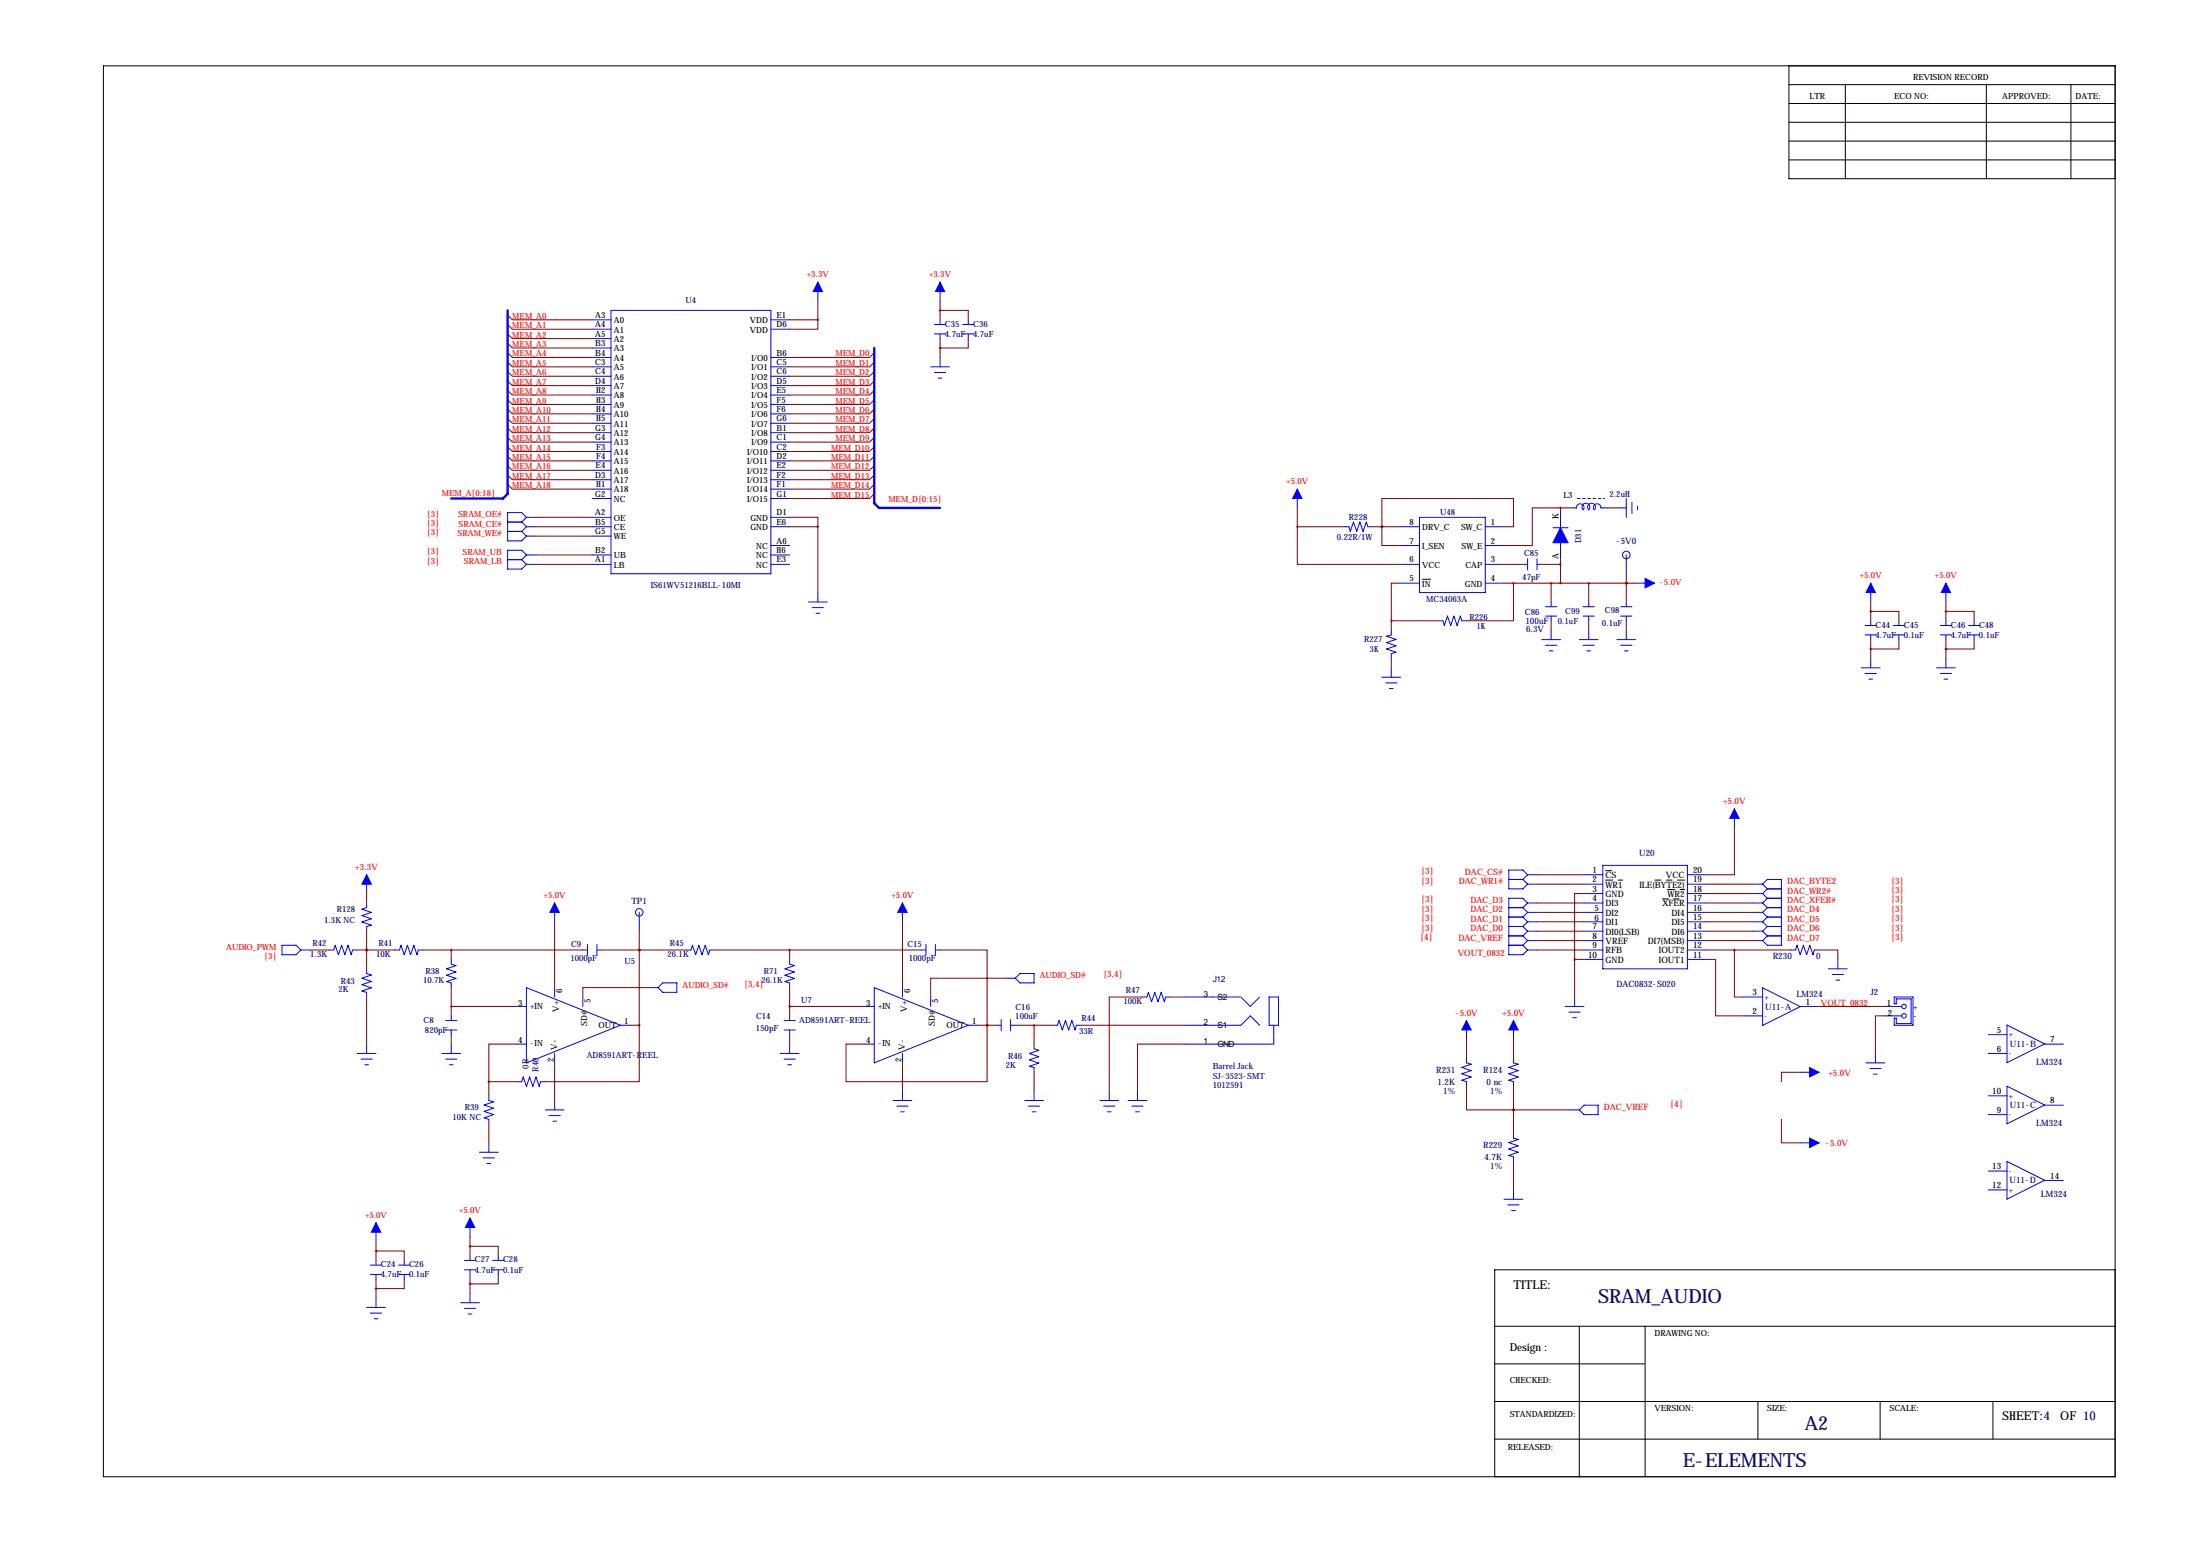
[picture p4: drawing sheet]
<svg xmlns="http://www.w3.org/2000/svg" width="594mm" height="419mm" viewBox="0 0 594 419" stroke-linecap="round" stroke-linejoin="round" font-family="sans-serif">
<g fill="none" stroke="#000" stroke-width=".27">
<path d="M27.9 17.8h543.6v381h-543.6zM483.4 17.8v30.5h88.1M483.4 22.9h88.1M483.4 27.9h88.1M483.4 33h88.1M483.4 38.1h88.1M498.6 22.9v25.4M536.7 22.9v25.4M559.6 22.9v25.4M483.4 43.2h88.1M384.3 156.4h2.2M433.8 237.7h1.9"/>
<path d="M433.8 235.1h1.7M437.2 237.7h1.3M447.2 237.7h1.6M450.3 237.7h1.5M453.3 237.7h1.9M449.2 242.7h1.6M450.6 240.2h1.9M452.2 242.7h1.5M453.9 240.2h1.3M403.9 358.1h167.6M426.7 358.1v40.7M444.5 358.1v40.4"/>
<path d="M571.5 342.9h-167.6v55.9M403.9 378.5h167.6M403.9 368.3h40.3M475 378.5v10.1M508 378.5v10.1M538.5 378.5v10.1M403.9 388.6h167.6"/>
</g>
<g fill="none" stroke="#00f" stroke-width=".27">
<path d="M221 76.2v5.1M254 76.2v5.1M160 86.4h5.1M160 94h5.1M160 99.1h5.1M160 88.9h5.1M160 96.5h5.1M160 91.4h5.1M165.1 83.8h43.2v71.1h-43.2zM208.3 86.4h5.1M208.3 99.1h5.1M208.3 88.9h5.1"/>
<path d="M208.3 96.5h5.1M251.5 99.1h5M252.5 90.2h3M252.5 87.6h3M254 86.4v1.2M254 90.2v1.2M254 96.5v2.6M260.1 90.2h3M260.1 87.6h3M261.6 86.4v1.2M261.6 90.2v1.2M160 116.8h5.1"/>
<path d="M160 119.4h5.1M160 106.7h5.1M160 109.2h5.1M160 101.6h5.1M160 104.1h5.1M160 111.8h5.1M160 114.3h5.1M208.3 116.8h5.1M208.3 119.4h5.1M208.3 106.7h5.1M208.3 109.2h5.1M208.3 101.6h5.1"/>
<path d="M208.3 104.1h5.1M208.3 111.8h5.1M208.3 114.3h5.1M252.5 100.6h3M253.5 102.1h1M142.2 139.7h2.6M142.2 139.7l-1.2 1.3M142.2 139.7l-1.2-1.3h-3.8v7.7h3.8l1.2-1.3M160 139.7h5.1M160 132.1h5.1M160 134.6h5.1M160 121.9h5.1"/>
<path d="M160 124.5h5.1M160 127h5.1M160 129.5h5.1M208.3 139.7h5.1M208.3 132.1h5.1M208.3 134.6h5.1M208.3 121.9h5.1M208.3 124.5h5.1M208.3 127h5.1M208.3 129.5h5.1M350.5 132.1v5.1M383.5 139.7h17.8v20.3h-17.8z"/>
<path d="M421.6 138.4v4.1M424.2 137.2h1.8a1.02 1.02 0 0 1 1.3-1.1 1.02 1.02 0 0 1 .5 1.6M427.7 137.7a1.07 1.07 0 0 1 .1-1.5 1.07 1.07 0 0 1 1.4 0 1.07 1.07 0 0 1 .1 1.5 1.06 1.06 0 0 1 0-1.5 1.06 1.06 0 0 1 1.5 0 1.06 1.06 0 0 1 0 1.5M434.3 137.2h-1.7a1.02 1.02 0 0 0-1.3-1.1 1.02 1.02 0 0 0-.6 1.6M436.9 137.2h2.5M439.4 134.6v5.1M440.9 135.6v3.1M442.5 136.7v1M137.2 141h3.8M137.2 143.5h3.8M137.2 151.1h3.8M141 141l1.2 1.2"/>
<path d="M141 143.5l1.2 1.3M141 151.1l1.2 1.3M142.2 152.4h2.6M142.2 149.9h2.6M142.2 142.2h2.6M142.2 144.8h2.6M142.2 149.9l-1.2-1.3h-3.8v5.1h3.8l1.2-1.3M142.2 142.2l-1.2 1.3M142.2 149.9l-1.2 1.2M160 152.4h5.1M160 149.9h5.1M160 142.2h5.1"/>
<path d="M160 144.8h5.1M208.3 152.4h5.1M208.3 149.9h5.1M208.3 142.2h5.1M208.3 147.3h5.1M363.2 142.2h1.3l.3 1.3 .9-2.5 .9 2.5 .8-2.5 .9 2.5 .9-2.5 .4 1.2h1.2M378.5 152.4h5M378.5 142.2h5M378.5 147.3h5M378.5 157.5h5M401.3 152.4h5.1M401.3 142.2h5.1"/>
<path d="M401.3 147.3h5.1M401.3 157.5h5.1M411.5 152.4h1.3M412.7 150.9v3M415.3 150.9v3M415.3 152.4h1.3M419.6 142.5h4.1M421.6 146.6v4.5M439.4 149.9v5M442 157.5h5M505.5 157.5v5.1M525.8 157.5v5.1"/>
<path d="M218.4 162.6h5.1M219.5 164.1h3M220.5 165.6h1M221 160v2.6M375.9 170.2v1.3l-1.3 .3 2.6 .9-2.6 .8 2.6 .9-2.6 .9 2.6 .8-1.3 .4v1.3M388.6 167.6h1.3l.3 1.3 .9-2.5 .9 2.5 .8-2.5 .9 2.5 .9-2.5 .4 1.2h1.2M416.6 172.7h5M417.6 166.4h3M417.6 163.8h3M417.6 174.2h3M418.6 175.8h1M419.1 162.6v1.2"/>
<path d="M419.1 166.4v1.2M419.1 170.2v2.5M426.7 172.7h5.1M427.7 166.4h3.1M427.7 163.8h3.1M427.7 174.2h3.1M428.8 175.8h1M429.3 162.6v1.2M429.3 166.4v1.2M429.3 170.2v2.5M436.9 172.7h5.1M437.9 166.4h3"/>
<path d="M437.9 163.8h3M437.9 174.2h3M438.9 175.8h1M439.4 162.6v1.2M439.4 166.4v1.2M439.4 170.2v2.5M503.9 171.4h3.1M503.9 168.9h3.1M505.5 167.6v1.3M505.5 171.4v1.3M505.5 177.8v2.5M511.6 171.4h3"/>
<path d="M511.6 168.9h3M513.1 167.6v1.3M513.1 171.4v1.3M524.3 171.4h3M524.3 168.9h3M525.8 167.6v1.3M525.8 171.4v1.3M525.8 177.8v2.5M531.9 171.4h3M531.9 168.9h3M533.4 167.6v1.3M533.4 171.4v1.3"/>
<path d="M373.4 182.9h5.1M374.4 184.4h3M375.4 185.9h1M375.9 180.3v2.6M502.9 180.3h5.1M503.9 181.9h3.1M505 183.4h1M523.2 180.3h5.1M524.3 181.9h3M525.3 183.4h1M468.6 218.4v5.1M99.1 236.2v5.1"/>
<path d="M407.7 237.5h3.8M411.5 237.5l1.2 1.3M412.7 238.8h2.6M412.7 236.2h2.6M412.7 236.2l-1.2 1.3M412.7 236.2l-1.2-1.3h-3.8v5.1h3.8l1.2-1.2M428 238.8h5.1M428 236.2h5.1M433.1 233.7h22.8v27.9h-22.8zM455.9 238.8h5.1M455.9 236.2h5.1M473.7 238.8h2.6"/>
<path d="M476.3 238.8l1.2-1.3h3.8v17.8h-3.8l-1.2-1.3M476.3 238.8l1.2 1.2M76.2 255.3h3.8l1.3 1.2-1.3 1.3h-3.8zM81.3 256.5h2.5M88.9 256.5h1.3l.4-1.2 .8 2.5 .9-2.5 .9 2.5 .8-2.5 .9 2.5 .4-1.3h1.2M99.1 243.8v1.3l-1.3 .4 2.5 .9-2.5 .8 2.5 .9-2.5 .9 2.5 .8-1.2 .4v1.3M106.7 256.5h1.2l.5-1.2 .8 2.5 .9-2.5 .8 2.5 .9-2.5 .9 2.5 .3-1.3h1.3M121.9 259.1v1.3l1.3 .4-2.5 .8 2.5 .9-2.5 .8 2.5 .9-2.5 .9 1.2 .3v1.3M149.9 243.8v5.1M157.5 256.5h1.2M158.7 255v3.1M161.3 256.5h1.3"/>
<path d="M161.3 255v3.1M172.7 246.4v5.1M185.4 256.5h1.3l.4-1.2 .9 2.5 .8-2.5 .9 2.5 .9-2.5 .8 2.5 .4-1.3h1.2M213.4 259.1v1.3l1.2 .4-2.5 .8 2.5 .9-2.5 .8 2.5 .9-2.5 .9 1.3 .3v1.3M243.8 243.8v5.1M248.9 256.5h1.3M250.2 255v3.1M252.7 256.5h1.3M252.7 255v3.1M407.7 255.3h3.8M407.7 245.1h3.8M407.7 252.7h3.8"/>
<path d="M407.7 250.2h3.8M407.7 247.6h3.8M411.5 250.2l1.2 1.3M411.5 247.7l1.2 1.2M411.5 245.1l1.2 1.3M411.5 255.3l1.2 1.2M411.5 252.7l1.2 1.3M412.7 256.5h2.6M412.7 243.8h2.6M412.7 246.4h2.6M412.7 248.9h2.6M412.7 251.5h2.6"/>
<path d="M412.7 254h2.6M412.7 243.8l-1.2-1.2h-3.8v15.2h3.8l1.2-1.3M412.7 251.5l-1.2 1.2M412.7 248.9l-1.2 1.3M412.7 246.4l-1.2 1.2M412.7 243.8l-1.2 1.3M412.7 254l-1.2 1.3M428 256.5h5.1M428 241.3h5.1M428 243.8h5.1M428 246.4h5.1M428 248.9h5.1"/>
<path d="M428 251.5h5.1M428 254h5.1M428 259.1h5.1M455.9 256.5h5.1M455.9 241.3h5.1M455.9 243.8h5.1M455.9 246.4h5.1M455.9 248.9h5.1M455.9 251.5h5.1M455.9 254h5.1M455.9 259.1h5.1M473.7 241.3h2.6"/>
<path d="M473.7 243.8h2.6M473.7 246.4h2.6M473.7 248.9h2.6M473.7 251.5h2.6M473.7 254h2.6M476.3 241.3l1.2 1.3M476.3 243.8l1.2 1.3M476.3 246.4l1.2 1.2M476.3 248.9l1.2 1.3M476.3 251.5l1.2 1.2M477.5 240h3.8M477.5 242.6h3.8"/>
<path d="M477.5 240l-1.2 1.3M477.5 245.1h3.8M477.5 242.6l-1.2 1.2M477.5 252.7h3.8M477.5 250.2h3.8M477.5 247.6h3.8M477.5 245.1l-1.2 1.3M477.5 247.7l-1.2 1.2M477.5 250.2l-1.2 1.3M477.5 252.7l-1.2 1.3M483.9 256.5h1.2l.4-1.2 .9 2.5 .9-2.5 .8 2.5 .9-2.5 .9 2.5 .3-1.3h1.3M496.6 259.1v2.5"/>
<path d="M99.1 261.6v1.3l1.2 .4-2.5 .9 2.5 .8-2.5 .9 2.5 .9-2.5 .8 1.3 .4v1.2M120.4 278.1h3M120.4 275.6h3M121.9 274.3v1.3M121.9 278.1v1.3M139.7 271.8h2.5M142.2 266.7l25.4 10.2-25.4 10.1zM149.9 266.7v2.5M157.5 269.2v2.6M167.6 276.9h2.6M175.3 266.7h2.5M177.8 266.7l1.3-1.3h3.8v2.6h-3.8z"/>
<path d="M211.8 278.1h3.1M211.8 275.6h3.1M213.4 274.3v1.3M213.4 278.1v1.3M233.7 271.8h2.5M236.2 266.7l25.4 10.2-25.4 10.1zM243.8 266.7v2.5M251.5 269.2v2.6M261.6 276.9h2.6M269.2 276.9h1.3M270.5 275.3v3.1M271.8 264.2h2.5"/>
<path d="M273 276.9h1.3M273 275.3v3.1M274.3 264.2l1.3-1.3h3.8v2.5h-3.8zM284.5 276.9h1.3l.4-1.3 .8 2.5 .9-2.5 .8 2.5 .9-2.5 .9 2.5 .3-1.2h1.3M308.6 269.2h1.3l.4-1.2 .9 2.5 .8-2.5 .9 2.5 .8-2.5 .9 2.5 .4-1.3h1.2M320 269.2h15M320 276.9h15.3l2.5-2.6 2.6 2.6M340.4 269.2l-2.6 2.6-2.5-2.6M342.9 269.2h2.5v7.7h-2.5zM344.2 276.9v5h-24.2M396.2 275.6v5.1M408.9 275.6v5.1"/>
<path d="M422.9 271.8h5.1M423.9 273.3h3.1M424.9 274.8h1.1M425.4 269.2v2.6M471.2 269.2h5M471.2 274.3h5M476.2 266.8l10.2 5-10.2 5.1zM486.4 271.8h5.1M494 261.6h5.1M495 263.1h3.1M496.1 264.7h1M509.3 271.8h4.5"/>
<path d="M509.3 274.3h4.5M511.8 269.2h5.1v7.7h-5.1v-2h.6v1.5h4v-6.7h-4v1.4h-.6zM537.2 279.4h5.1M542.3 276.8l10.1 5.1-10.1 5.1zM96.5 284.5h5.1M97.5 286h3.1M98.6 287.5h1M99.1 281.9v2.6M119.4 284.5h5.1M120.4 286h3M121.4 287.5h1M121.9 281.9v2.6"/>
<path d="M132.1 295.9v1.3l1.2 .3-2.5 .9 2.5 .9-2.5 .8 2.5 .9-2.5 .9 1.3 .4v1.2M139.7 281.9h2.5M139.7 292.1h1.3l.4-1.3 .8 2.6 .9-2.6 .9 2.6 .8-2.6 .9 2.6 .4-1.3h1.2M147.3 299.7h5.1M149.9 284.5v2.5M149.9 297.2v2.5M210.8 284.5h5.1M211.8 286h3.1M212.9 287.5h1M213.4 281.9v2.6M233.7 281.9h2.5M241.3 297.2h5.1"/>
<path d="M242.3 298.7h3.1M243.8 284.5v2.5M243.8 294.6v2.6M276.9 297.2h5M277.9 298.7h3M279.4 281.9v1.3l1.3 .4-2.6 .9 2.6 .8-2.6 .9 2.6 .9-2.6 .8 1.3 .4v1.3M279.4 294.6v2.6M297.2 297.2h5.1M298.2 298.7h3M299.7 294.6v2.6M304.8 297.2h5.1M305.8 298.7h3.1"/>
<path d="M307.3 294.6v2.6M396.2 285.8v1.2l1.3 .4-2.5 .8 2.5 .9-2.5 .9 2.5 .8-2.5 .9 1.2 .4v1.3M408.9 285.8v1.2l1.3 .4-2.5 .8 2.5 .9-2.5 .9 2.5 .8-2.5 .9 1.2 .4v1.3M424.2 299.7h2.5M426.7 299.7l1.3-1.2h3.8v2.5h-3.8zM486.4 289.6h5.1M504.2 287h5.1M505.2 288.5h3.1M506.2 290.1h1M506.7 284.5v2.5M537.2 284.5h5.1M537.2 295.9h5.1"/>
<path d="M542.3 293.3l10.1 5.1-10.1 5.1zM552.5 281.9h5M552.5 298.4h5M129.5 311.1h5.1M130.6 312.7h3M131.6 314.2h1M132.1 308.6v2.5M148.3 301.2h3.1M149.4 302.8h1M243.3 300.2h1M278.9 300.2h1M299.2 300.2h1"/>
<path d="M306.8 300.2h1M408.9 306.1v1.2l1.3 .4-2.5 .9 2.5 .8-2.5 .9 2.5 .9-2.5 .8 1.2 .4v1.3M486.4 308.6h5.1M537.2 301h5.1M537.2 316.2h5.1M542.3 313.6l10.1 5.1-10.1 5.1zM552.5 318.8h5M101.6 330.2v5.1M127 328.9v5.1M127 339.1v1.3M134.6 339.1v1.3M406.4 323.8h5.1"/>
<path d="M407.4 325.4h3.1M408.4 326.9h1M408.9 321.3v2.5M537.2 321.3h5.1M99.1 353.1h5M100.1 344.2h3M100.1 341.6h3M100.1 354.6h3M101.1 356.1h1M101.6 340.4v1.2M101.6 344.2v1.2M101.6 350.5v2.6"/>
<path d="M107.7 344.2h3M107.7 341.6h3M109.2 340.4v1.2M109.2 344.2v1.2M124.5 351.8h5M125.5 342.9h3M125.5 340.4h3M125.5 353.3h3M126.5 354.8h1M127 342.9v1.3M127 349.2v2.6M133.1 342.9h3"/>
<path d="M133.1 340.4h3M134.6 342.9v1.3"/>
<circle cx="439.4" cy="149.9" r="1.02"/>
<circle cx="172.7" cy="246.4" r="1.02"/>
<circle cx="514.5" cy="274.3" r=".61"/>
<circle cx="514.5" cy="271.8" r=".61"/>
</g>
<g fill="#00f" stroke="#00f" stroke-width=".27">
<path d="M421.6 142.5l2.1 4.1h-4.1z"/>
<path d="M221 76.2l1.3 2.5h-2.6z"/>
<path d="M254 76.2l1.3 2.5h-2.6z"/>
<path d="M149.9 243.8l1.2 2.6h-2.5z"/>
<path d="M243.8 243.8l1.3 2.6h-2.5z"/>
<path d="M101.6 330.2l1.3 2.5h-2.6z"/>
<path d="M127 328.9l1.3 2.6h-2.6z"/>
<path d="M99.1 236.2l1.2 2.6h-2.5z"/>
<path d="M505.5 157.5l1.2 2.5h-2.5z"/>
<path d="M525.8 157.5l1.3 2.5h-2.6z"/>
<path d="M468.6 218.4l1.3 2.6h-2.5z"/>
<path d="M488.9 288.3l2.6 1.3-2.6 1.2z"/>
<path d="M350.5 132.1l1.3 2.5h-2.6z"/>
<path d="M444.5 156.2l2.5 1.3-2.5 1.3z"/>
<path d="M488.9 307.3l2.6 1.3-2.6 1.3z"/>
<path d="M408.9 275.6l1.3 2.5h-2.5z"/>
<path d="M396.2 275.6l1.3 2.5h-2.5z"/>
</g>
<path d="M426.2 134.6h7.4" fill="none" stroke="#00f" stroke-width=".27" stroke-dasharray=".7 .7"/>
<g fill="none" stroke="#800000" stroke-width=".27">
<path d="M137.2 85.1l1.2 1.3h21.6M137.2 87.6l1.2 1.3h21.6M137.2 90.2l1.2 1.2h21.6M137.2 92.7l1.2 1.3h21.6M137.2 95.2l1.2 1.3h21.6M137.2 97.8l1.2 1.3h21.6M213.4 86.4h7.6M221 86.4v2.5h-7.6M221 81.3v5.1M236.2 95.2l-1.3 1.3h-21.5M236.2 97.8l-1.3 1.3h-21.5M254 83.8h7.6v2.6"/>
<path d="M254 81.3v5.1M254 91.4v5.1M261.6 91.4v2.6h-7.6M137.2 100.3l1.2 1.3h21.6M137.2 102.9l1.2 1.2h21.6M137.2 105.4l1.2 1.3h21.6M137.2 107.9l1.2 1.3h21.6M137.2 110.5l1.2 1.3h21.6M137.2 113l1.2 1.3h21.6M137.2 115.6l1.2 1.2h21.6M137.2 118.1l1.2 1.3h21.6M236.2 100.3l-1.3 1.3h-21.5"/>
<path d="M236.2 102.9l-1.3 1.2h-21.5M236.2 105.4l-1.3 1.3h-21.5M236.2 107.9l-1.3 1.3h-21.5M236.2 110.5l-1.3 1.3h-21.5M236.2 113l-1.3 1.3h-21.5M236.2 115.6l-1.3 1.2h-21.5M236.2 118.1l-1.3 1.3h-21.5M137.2 120.6l1.2 1.3h21.6M137.2 123.2l1.2 1.3h21.6M137.2 125.7l1.2 1.3h21.6M137.2 128.3l1.2 1.2h21.6M137.2 130.8l1.2 1.3h21.6"/>
<path d="M144.8 139.7h15.2M213.4 139.7h7.6v2.5M236.2 120.6l-1.3 1.3h-21.5M236.2 123.2l-1.3 1.3h-21.5M236.2 125.7l-1.3 1.3h-21.5M236.2 128.3l-1.3 1.2h-21.5M236.2 130.8l-1.3 1.3h-21.5M236.2 133.3l-1.3 1.3h-21.5M350.5 137.2v5M421.6 137.2h-7.6v10.1h-7.6M421.6 137.2v1.2M421.6 137.2h2.6"/>
<path d="M434.3 137.2h2.6M144.8 142.2h15.2M144.8 149.9h15.2M144.8 152.4h15.2M144.8 144.8h15.2M213.4 142.2h7.6M221 142.2v17.8M350.5 142.2v10.2h28M350.5 142.2h12.7M370.8 142.2h7.7M373.4 142.2v5.1h5.1M373.4 142.2h.1"/>
<path d="M373.4 142.2v-7.6h35.5v7.6h-2.5M378.5 157.5h-2.6v10.1M406.4 152.4h5.1M406.4 157.5h35.6M408.9 157.5v10.1h-12.7M416.6 152.4h5M419.1 157.5v5.1M421.6 151.1v6.4M429.3 157.5v5.1M439.4 157.5h.1M439.4 154.9v7.7M375.9 167.6h12.7"/>
<path d="M375.9 167.6v2.6M375.9 177.8v2.5M419.1 167.6v2.6M429.3 167.6v2.6M439.4 167.6v2.6M505.5 165.1h7.6v2.5M505.5 162.6v5M505.5 172.7v5.1M513.1 172.7v2.6h-7.6M525.8 165.1h7.6v2.5M525.8 162.6v5M525.8 172.7v5.1"/>
<path d="M533.4 172.7v2.6h-7.6M415.3 236.2h12.7M415.3 238.8h12.7M461 238.8h12.7M468.6 223.5v12.7h-7.6M83.8 256.5h5.1M96.5 256.5h10.2M99.1 256.5h.1M99.1 241.3v2.5M99.1 251.5v10.1M114.3 256.5h43.2M121.9 256.5v2.6"/>
<path d="M149.9 248.9v17.8M162.6 256.5h22.8M172.7 256.5h.1M172.7 251.5v25.4M193 256.5h55.9M213.4 256.5v2.6M243.8 248.9v17.8M254 256.5h12.7v20.4M415.3 256.5h12.7M415.3 243.8h12.7M415.3 251.5h12.7M415.3 248.9h12.7"/>
<path d="M415.3 246.4h12.7M415.3 254h12.7M425.5 259.1h2.5M425.5 259.1v10.1M428 241.3h-2.5v17.8M461 259.1h2.6v15.2h7.6M461 256.5h22.9M461 241.3h12.7M461 243.8h12.7M461 251.5h12.7M461 248.9h12.7M461 246.4h12.7"/>
<path d="M461 254h12.7M468.6 256.5v12.7h2.6M491.5 256.5h5.1v2.6M99.1 269.2v12.7M121.9 266.7v7.6M121.9 279.4v2.5M121.9 271.8h17.8M170.2 276.9h2.5M172.7 276.9v15.2h-25.4M175.3 266.7h-17.8v2.5M213.4 271.8h20.3M213.4 266.7v7.6"/>
<path d="M213.4 279.4v2.5M264.2 276.9h5M266.7 276.9v15.2h-38.1v-10.2h5.1M266.7 276.9h.1M271.8 264.2h-20.3v5M274.3 276.9h10.2M279.4 276.9v5M292.1 276.9h27.9M308.6 269.2h-8.9v25.4M316.2 269.2h3.8M491.5 271.8h17.8M509.3 274.3h-2.6v10.2"/>
<path d="M132.1 292.1h7.6M132.1 292.1v3.8M139.7 281.9h-7.6v10.2M149.9 287v10.2M243.8 287v7.6M279.4 289.6v5M320 281.9h-12.7v12.7M396.2 293.4v6.3h12.7M396.2 280.7v5.1M408.9 299.7h.1M408.9 280.7v5.1M408.9 293.4v12.7"/>
<path d="M408.9 299.7h15.3M486.4 289.6h-5.1v2.5M132.1 303.5v5.1M408.9 313.7v7.6M481.3 302.3v6.3h5.1M101.6 337.8h7.6v2.6M101.6 335.3v5.1M127 336.5h7.6v2.6M127 334v5.1M101.6 345.4v5.1M109.2 345.4v2.6h-7.6M127 344.2v5"/>
<path d="M134.6 344.2v2.5h-7.6"/>
</g>
<path d="M213.3 256.5a.05 .05 0 0 0 .1 0 .05 .05 0 0 0-.1 0zM213.3 271.8a.05 .05 0 0 0 .1 0 .05 .05 0 0 0-.1 0zM99 256.5a.05 .05 0 0 0 .1 0 .05 .05 0 0 0-.1 0zM99 256.5a.05 .05 0 0 0 .1 0 .05 .05 0 0 0-.1 0zM505.4 175.3a.05 .05 0 0 0 .1 0 .05 .05 0 0 0-.1 0zM505.4 165.1a.05 .05 0 0 0 .1 0 .05 .05 0 0 0-.1 0zM425.4 259.1a.05 .05 0 0 0 .1 0 .05 .05 0 0 0-.1 0zM468.6 256.5a.05 .05 0 0 0 .1 0 .05 .05 0 0 0-.1 0zM408.9 157.5a.05 .05 0 0 0 .1 0 .05 .05 0 0 0-.1 0zM421.6 152.4a.05 .05 0 0 0 .1 0 .05 .05 0 0 0-.1 0zM421.6 137.2a.05 .05 0 0 0 .1 0 .05 .05 0 0 0-.1 0zM421.6 157.5a.05 .05 0 0 0 .1 0 .05 .05 0 0 0-.1 0zM429.2 157.5a.05 .05 0 0 0 .1 0 .05 .05 0 0 0-.1 0zM408.9 299.7a.05 .05 0 0 0 .1 0 .05 .05 0 0 0-.1 0zM408.9 299.7a.05 .05 0 0 0 .1 0 .05 .05 0 0 0-.1 0z" fill="#800000" stroke="#800000" stroke-width=".63"/>
<path d="M137.2 83.8v49.5l-1.3 1.3h-14M236.2 94v41.9l1.3 1.3h16.5" fill="none" stroke="#00f" stroke-width=".63"/>
<g font-size="5.3" fill="#000080">
<text x="431.8" y="351.8">SRAM_AUDIO</text>
<text x="487.7" y="386.1">A2</text>
<text x="454.7" y="396.2">E-ELEMENTS</text>
</g>
<g font-size="3.3">
<text x="408.9" y="348">TITLE:</text>
<text x="541" y="383.5">SHEET:4</text>
<text x="556.7" y="383.5">OF 10</text>
</g>
<text font-size="3" x="407.9" y="364.7">Design :</text>
<g font-size="2.4" fill="#000080">
<text x="436.7" y="146.9">-5V0</text>
<text x="412" y="165.9">C86</text>
<text x="412.2" y="168.4">100uF</text>
<text x="412.3" y="170.7">6.3V</text>
<text x="442.9" y="231.1">U20</text>
<text x="170.6" y="244.2">TP1</text>
<text x="479" y="259.1">R230</text>
<text x="490.7" y="258.9">0</text>
<text x="436.7" y="266.5">DAC0832-S020</text>
<text x="485.4" y="269.2">LM324</text>
<text x="505.4" y="268.7">J2</text>
<text x="476.9" y="272.8">U11-A</text>
<text x="543.1" y="282.7">U11-B</text>
<text x="550.2" y="287.6">LM324</text>
<text x="388.1" y="289.6">R231</text>
<text x="388.4" y="292.9">1.2K</text>
<text x="400.8" y="289.6">R124</text>
<text x="401.7" y="292.9">0 nc</text>
<text x="389.9" y="295.4">1%</text>
<text x="402.6" y="295.4">1%</text>
<text x="543.1" y="299.2">U11-C</text>
<text x="550.2" y="304.1">LM324</text>
<text x="400.8" y="310">R229</text>
<text x="401.1" y="313.2">4.7K</text>
<text x="402.6" y="315.7">1%</text>
<text x="543" y="319.6">U11-D</text>
<text x="551.5" y="323.2">LM324</text>
</g>
<g font-size="2.4" fill="#f00">
<text x="465.6" y="217.2">+5.0V</text>
<text x="96" y="234.9">+3.3V</text>
<text x="384" y="236.1">[3]</text>
<text x="384" y="238.6">[3]</text>
<text x="394.2" y="238.8">DAC_WR1#</text>
<text x="395.8" y="236.2">DAC_CS#</text>
<text x="482.9" y="238.8">DAC_BYTE2</text>
<text x="511" y="238.6">[3]</text>
<text x="384" y="243.7">[3]</text>
<text x="397.3" y="243.8">DAC_D3</text>
<text x="482.9" y="241.3">DAC_WR2#</text>
<text x="482.9" y="243.8">DAC_XFER#</text>
<text x="511" y="241.1">[3]</text>
<text x="511" y="243.7">[3]</text>
<text x="384" y="251.3">[3]</text>
<text x="384" y="248.8">[3]</text>
<text x="384" y="246.2">[3]</text>
<text x="397.3" y="251.5">DAC_D0</text>
<text x="397.3" y="248.9">DAC_D1</text>
<text x="397.3" y="246.4">DAC_D2</text>
<text x="482.9" y="246.4">DAC_D4</text>
<text x="482.9" y="248.9">DAC_D5</text>
<text x="482.9" y="251.5">DAC_D6</text>
<text x="511" y="246.2">[3]</text>
<text x="511" y="248.8">[3]</text>
<text x="511" y="251.3">[3]</text>
<text x="383.7" y="253.8">[4]</text>
<text x="394.1" y="254">DAC_VREF</text>
<text x="482.9" y="254">DAC_D7</text>
<text x="511" y="253.8">[3]</text>
<text x="393.9" y="258.1">VOUT_0832</text>
<text x="393.2" y="274.3">-5.0V</text>
<text x="405.9" y="274.3">+5.0V</text>
<text x="492" y="271.5">VOUT_0832</text>
<text x="494" y="290.6">+5.0V</text>
<text x="433.3" y="299.7">DAC_VREF</text>
<text x="451.3" y="299">[4]</text>
<text x="493.3" y="309.4">-5.0V</text>
</g>
<g font-size="2.4">
<text x="430.3" y="235.7">1</text>
<text x="430.3" y="238.3">2</text>
<text x="433.8" y="237.2">CS</text>
<text x="433.8" y="239.7">WR1</text>
<text x="442.9" y="239.7">ILE(BYTE2)</text>
<text x="450.1" y="237.2">VCC</text>
<text x="457.5" y="235.7">20</text>
<text x="457.5" y="238.3">19</text>
<text x="430.3" y="240.8">3</text>
<text x="430.3" y="243.3">4</text>
<text x="430.8" y="245.9">5</text>
<text x="433.8" y="242.2">GND</text>
<text x="433.8" y="244.8">DI3</text>
<text x="449.2" y="244.8">XFER</text>
<text x="450.5" y="242.2">WR2</text>
<text x="457.5" y="240.8">18</text>
<text x="457.5" y="243.3">17</text>
<text x="457.5" y="245.9">16</text>
<text x="430.3" y="251">7</text>
<text x="430.8" y="248.7">6</text>
<text x="433.8" y="249.9">DI1</text>
<text x="433.8" y="247.3">DI2</text>
<text x="451.6" y="247.3">DI4</text>
<text x="451.6" y="249.9">DI5</text>
<text x="457.5" y="248.4">15</text>
<text x="457.5" y="251">14</text>
<text x="430.3" y="253.5">8</text>
<text x="430.3" y="256">9</text>
<text x="433.8" y="252.4">DI0(LSB)</text>
<text x="433.8" y="254.9">VREF</text>
<text x="433.8" y="257.5">RFB</text>
<text x="445.3" y="254.9">DI7(MSB)</text>
<text x="448.2" y="257.5">IOUT2</text>
<text x="451.6" y="252.4">DI6</text>
<text x="457.5" y="253.5">13</text>
<text x="457.5" y="256">12</text>
<text x="429.1" y="258.6">10</text>
<text x="433.8" y="260">GND</text>
<text x="448.2" y="260">IOUT1</text>
<text x="457.5" y="258.6">11</text>
<text x="473.5" y="268.7">3</text>
<text x="473.5" y="273.8">2</text>
<text x="487.9" y="271.3">1</text>
<text x="509.8" y="271.5">1</text>
<text x="510.1" y="274.3">2</text>
<text x="516.9" y="275.3">-</text>
<text x="516.9" y="272.7">+</text>
<text x="539.5" y="278.9">5</text>
<text x="554" y="281.4">7</text>
<text x="539.5" y="284">6</text>
<text x="538.3" y="295.4">10</text>
<text x="554" y="297.9">8</text>
<text x="539.5" y="300.5">9</text>
<text x="538.3" y="315.7">13</text>
<text x="538.3" y="320.8">12</text>
<text x="554" y="318.3">14</text>
</g>
<g font-size="2.3">
<text x="516.9" y="21.6">REVISION RECORD</text>
<text x="489" y="26.7">LTR</text>
<text x="511.8" y="26.7">ECO NO:</text>
<text x="541" y="26.7">APPROVED:</text>
<text x="560.8" y="26.7">DATE:</text>
<text x="160.8" y="88.4">A4</text>
<text x="160.8" y="85.9">A3</text>
<text x="165.9" y="89.8">A1</text>
<text x="165.9" y="87.3">A0</text>
<text x="202.6" y="89.8">VDD</text>
<text x="202.6" y="87.3">VDD</text>
<text x="209.8" y="88.4">D6</text>
<text x="209.8" y="85.9">E1</text>
<text x="160.8" y="90.9">A5</text>
<text x="160.8" y="93.5">B3</text>
<text x="165.9" y="92.3">A2</text>
<text x="165.9" y="94.9">A3</text>
<text x="160.8" y="101.1">C4</text>
<text x="160.8" y="96">B4</text>
<text x="160.8" y="98.6">C3</text>
<text x="165.9" y="97.4">A4</text>
<text x="165.9" y="100">A5</text>
<text x="203" y="97.4">I/O0</text>
<text x="203" y="100">I/O1</text>
<text x="209.8" y="96">B6</text>
<text x="209.8" y="101.1">C6</text>
<text x="209.8" y="98.6">C5</text>
<text x="160.8" y="103.6">D4</text>
<text x="161.1" y="106.2">H2</text>
<text x="165.9" y="105">A7</text>
<text x="165.9" y="102.5">A6</text>
<text x="165.9" y="107.6">A8</text>
<text x="203" y="102.5">I/O2</text>
<text x="203" y="105">I/O3</text>
<text x="203" y="107.6">I/O4</text>
<text x="209.8" y="103.6">D5</text>
<text x="209.8" y="106.2">E5</text>
<text x="161.1" y="113.8">H5</text>
<text x="161.1" y="111.3">H4</text>
<text x="161.1" y="108.7">H3</text>
<text x="165.9" y="112.7">A10</text>
<text x="165.9" y="110.1">A9</text>
<text x="203" y="112.7">I/O6</text>
<text x="203" y="110.1">I/O5</text>
<text x="209.8" y="111.3">F6</text>
<text x="209.8" y="113.8">G6</text>
<text x="209.8" y="108.7">F5</text>
<text x="160.8" y="118.9">G4</text>
<text x="160.8" y="116.3">G3</text>
<text x="165.9" y="115.2">A11</text>
<text x="165.9" y="117.7">A12</text>
<text x="203" y="115.2">I/O7</text>
<text x="203" y="117.7">I/O8</text>
<text x="209.8" y="116.3">B1</text>
<text x="209.8" y="118.9">C1</text>
<text x="161.1" y="124">F4</text>
<text x="161.1" y="121.4">F3</text>
<text x="165.9" y="120.3">A13</text>
<text x="165.9" y="125.4">A15</text>
<text x="165.9" y="122.8">A14</text>
<text x="201.9" y="122.8">I/O10</text>
<text x="201.9" y="125.4">I/O11</text>
<text x="203" y="120.3">I/O9</text>
<text x="209.8" y="121.4">C2</text>
<text x="209.8" y="124">D2</text>
<text x="160.8" y="129">D3</text>
<text x="160.9" y="126.5">E4</text>
<text x="161.1" y="131.6">H1</text>
<text x="165.9" y="127.9">A16</text>
<text x="165.9" y="130.4">A17</text>
<text x="201.9" y="127.9">I/O12</text>
<text x="201.9" y="130.4">I/O13</text>
<text x="209.8" y="131.6">F1</text>
<text x="209.8" y="126.5">E2</text>
<text x="209.8" y="129">F2</text>
<text x="160.8" y="134.1">G2</text>
<text x="165.9" y="135.5">NC</text>
<text x="165.9" y="133">A18</text>
<text x="201.9" y="133">I/O14</text>
<text x="201.9" y="135.5">I/O15</text>
<text x="209.8" y="134.1">G1</text>
<text x="160.8" y="141.7">B5</text>
<text x="160.8" y="139.2">A2</text>
<text x="165.9" y="143.1">CE</text>
<text x="165.9" y="140.6">OE</text>
<text x="202.8" y="143.1">GND</text>
<text x="202.8" y="140.6">GND</text>
<text x="209.8" y="141.7">E6</text>
<text x="209.8" y="139.2">D1</text>
<text x="380.8" y="141.7">8</text>
<text x="384.3" y="143.1">DRV_C</text>
<text x="394.8" y="143.1">SW_C</text>
<text x="402.8" y="141.7">1</text>
<text x="421.1" y="140.2" transform="rotate(-90 421.1 140.2)">K</text>
<text x="160.8" y="144.3">G5</text>
<text x="160.8" y="149.4">B2</text>
<text x="165.9" y="145.7">WE</text>
<text x="204.4" y="148.2">NC</text>
<text x="209.8" y="149.4">H6</text>
<text x="209.8" y="146.8">A6</text>
<text x="380.8" y="146.8">7</text>
<text x="384.3" y="148.2">I_SEN</text>
<text x="394.9" y="148.2">SW_E</text>
<text x="402.8" y="146.8">2</text>
<text x="160.8" y="151.9">A1</text>
<text x="165.9" y="150.8">UB</text>
<text x="165.9" y="153.3">LB</text>
<text x="204.4" y="150.8">NC</text>
<text x="204.4" y="153.3">NC</text>
<text x="209.8" y="151.9">E3</text>
<text x="380.8" y="151.9">6</text>
<text x="384.3" y="153.3">VCC</text>
<text x="395.9" y="153.3">CAP</text>
<text x="402.8" y="151.9">3</text>
<text x="421.1" y="150.9" transform="rotate(-90 421.1 150.9)">A</text>
<text x="380.8" y="157">5</text>
<text x="384.3" y="158.4">IN</text>
<text x="395.8" y="158.4">GND</text>
<text x="402.8" y="157">4</text>
<text x="151.9" y="268.2" transform="rotate(-90 151.9 268.2)">6</text>
<text x="245.9" y="268.2" transform="rotate(-90 245.9 268.2)">6</text>
<text x="325.2" y="269.2">3</text>
<text x="140" y="271.5">3</text>
<text x="143.3" y="272.4">+IN</text>
<text x="151" y="273.2" transform="rotate(-90 151 273.2)">V+</text>
<text x="159.5" y="270.8" transform="rotate(-90 159.5 270.8)">5</text>
<text x="234" y="271.5">3</text>
<text x="237.2" y="272.4">+IN</text>
<text x="245" y="273.2" transform="rotate(-90 245 273.2)">V+</text>
<text x="253.5" y="270.8" transform="rotate(-90 253.5 270.8)">5</text>
<text x="328.9" y="270">S2</text>
<text x="140" y="281.7">4</text>
<text x="158.6" y="277" transform="rotate(-90 158.6 277)">SD#</text>
<text x="161.7" y="277.5">OUT</text>
<text x="168.7" y="276.6">1</text>
<text x="234" y="281.7">4</text>
<text x="252.6" y="277" transform="rotate(-90 252.6 277)">SD#</text>
<text x="255.7" y="277.5">OUT</text>
<text x="262.6" y="276.6">1</text>
<text x="325.2" y="281.9">1</text>
<text x="325.2" y="276.9">2</text>
<text x="328.9" y="277.6">S1</text>
<text x="143.3" y="282.6">-IN</text>
<text x="149.6" y="286.7" transform="rotate(-90 149.6 286.7)">2</text>
<text x="150.5" y="283.5" transform="rotate(-90 150.5 283.5)">V-</text>
<text x="237.2" y="282.6">-IN</text>
<text x="243.6" y="286.7" transform="rotate(-90 243.6 286.7)">2</text>
<text x="244.5" y="283.5" transform="rotate(-90 244.5 283.5)">V-</text>
<text x="328.9" y="282.7">GND</text>
<text x="447" y="360.7">DRAWING NO:</text>
<text x="407.9" y="373.4">CHECKED:</text>
<text x="407.9" y="382.5">STANDARDIZED:</text>
<text x="447" y="381">VERSION:</text>
<text x="477.5" y="381">SIZE:</text>
<text x="510.5" y="381">SCALE:</text>
<text x="407.4" y="391.7">RELEASED:</text>
</g>
<g font-size="2.3" fill="#f00">
<text x="218" y="74.9">+3.3V</text>
<text x="251" y="74.9">+3.3V</text>
<text x="138.4" y="86.1">MEM_A0</text>
<text x="138.4" y="88.6">MEM_A1</text>
<text x="138.4" y="91.2">MEM_A2</text>
<text x="138.4" y="93.7">MEM_A3</text>
<text x="138.4" y="96.3">MEM_A4</text>
<text x="138.4" y="98.8">MEM_A5</text>
<text x="138.4" y="101.3">MEM_A6</text>
<text x="225.7" y="96.3">MEM_D0</text>
<text x="225.7" y="98.8">MEM_D1</text>
<text x="225.7" y="101.3">MEM_D2</text>
<text x="138.4" y="103.9">MEM_A7</text>
<text x="138.4" y="106.4">MEM_A8</text>
<text x="225.7" y="103.9">MEM_D3</text>
<text x="225.7" y="106.4">MEM_D4</text>
<text x="138.4" y="109">MEM_A9</text>
<text x="138.4" y="111.5">MEM_A10</text>
<text x="225.7" y="109">MEM_D5</text>
<text x="225.7" y="111.5">MEM_D6</text>
<text x="138.4" y="114">MEM_A11</text>
<text x="138.4" y="116.6">MEM_A12</text>
<text x="138.4" y="119.1">MEM_A13</text>
<text x="225.7" y="114">MEM_D7</text>
<text x="225.7" y="116.6">MEM_D8</text>
<text x="225.7" y="119.1">MEM_D9</text>
<text x="138.4" y="121.7">MEM_A14</text>
<text x="138.4" y="124.2">MEM_A15</text>
<text x="224.5" y="121.7">MEM_D10</text>
<text x="224.5" y="124.2">MEM_D11</text>
<text x="138.4" y="129.3">MEM_A17</text>
<text x="138.4" y="131.8">MEM_A18</text>
<text x="138.4" y="126.7">MEM_A16</text>
<text x="224.5" y="126.7">MEM_D12</text>
<text x="224.5" y="129.3">MEM_D13</text>
<text x="224.5" y="131.8">MEM_D14</text>
<text x="347.6" y="130.8">+5.0V</text>
<text x="119.4" y="133.9">MEM_A[0:18]</text>
<text x="224.5" y="134.4">MEM_D15</text>
<text x="240" y="135.6">MEM_D[0:15]</text>
<text x="115.3" y="139.5">[3]</text>
<text x="115.3" y="142">[3]</text>
<text x="123.8" y="139.7">SRAM_OE#</text>
<text x="123.9" y="142.2">SRAM_CE#</text>
<text x="115.3" y="149.6">[3]</text>
<text x="115.3" y="144.6">[3]</text>
<text x="123.6" y="144.8">SRAM_WE#</text>
<text x="125" y="149.9">SRAM_UB</text>
<text x="115.3" y="152.2">[3]</text>
<text x="125.4" y="152.4">SRAM_LB</text>
<text x="448.4" y="158">-5.0V</text>
<text x="502.5" y="156.2">+5.0V</text>
<text x="522.8" y="156.2">+5.0V</text>
<text x="146.9" y="242.6">+5.0V</text>
<text x="240.9" y="242.6">+5.0V</text>
<text x="61.1" y="256.5">AUDIO_PWM</text>
<text x="71.4" y="258.9">[3]</text>
<text x="298.1" y="263.9">[3,4]</text>
<text x="184.4" y="266.7">AUDIO_SD#</text>
<text x="201.1" y="266.5">[3,4]</text>
<text x="280.9" y="264.2">AUDIO_SD#</text>
<text x="98.6" y="328.9">+5.0V</text>
<text x="124" y="327.7">+5.0V</text>
</g>
<g font-size="2.3" fill="#000080">
<text x="185.2" y="81.8">U4</text>
<text x="255.3" y="88.2">C35</text>
<text x="262.9" y="88.2">C36</text>
<text x="255.3" y="90.9">4.7uF</text>
<text x="262.9" y="90.9">4.7uF</text>
<text x="422.4" y="134.4">L3</text>
<text x="434.9" y="134.1">2.2uH</text>
<text x="364.5" y="140.3">R228</text>
<text x="389.1" y="138.9">U48</text>
<text x="361.2" y="145.8">0.22R/1W</text>
<text x="427.3" y="146.8" transform="rotate(-90 427.3 146.8)">D31</text>
<text x="411.8" y="150.1">C85</text>
<text x="175.8" y="158.8">IS61WV51216BLL-10MI</text>
<text x="411.3" y="156.5">47pF</text>
<text x="385.4" y="162.6">MC34063A</text>
<text x="397" y="167.4">R226</text>
<text x="422.9" y="165.8">C99</text>
<text x="433.6" y="165.6">C98</text>
<text x="368.6" y="173.3">R227</text>
<text x="398.9" y="169.8">1K</text>
<text x="420.9" y="168.4">0.1uF</text>
<text x="432.8" y="168.9">0.1uF</text>
<text x="506.8" y="172.2">4.7uF</text>
<text x="506.8" y="169.4">C44</text>
<text x="514.4" y="172.2">0.1uF</text>
<text x="514.4" y="169.4">C45</text>
<text x="527.1" y="172.2">4.7uF</text>
<text x="527.1" y="169.4">C46</text>
<text x="534.7" y="172.2">0.1uF</text>
<text x="534.7" y="169.4">C48</text>
<text x="370.1" y="176">3K</text>
<text x="87.6" y="249.2">1.3K NC</text>
<text x="91" y="246.4">R128</text>
<text x="84.4" y="255.5">R42</text>
<text x="102.2" y="255.5">R41</text>
<text x="154.3" y="255.8">C9</text>
<text x="181" y="255.5">R45</text>
<text x="245.2" y="255.8">C15</text>
<text x="83.8" y="258.3">1.3K</text>
<text x="101.6" y="258.3">10K</text>
<text x="114.9" y="263.1">R38</text>
<text x="154.1" y="259.6">1000pF</text>
<text x="168.7" y="260.4">U5</text>
<text x="180.3" y="258.3">26.1K</text>
<text x="206.4" y="263.1">R71</text>
<text x="245.5" y="259.6">1000pF</text>
<text x="91.4" y="268">2K</text>
<text x="92.1" y="265.7">R43</text>
<text x="114.3" y="265.5">10.7K</text>
<text x="205.7" y="265.5">26.1K</text>
<text x="304.2" y="268.2">R47</text>
<text x="327.7" y="265.2">J12</text>
<text x="476.8" y="270">+</text>
<text x="204.3" y="275.1">C14</text>
<text x="216.5" y="270.8">U7</text>
<text x="274.3" y="275.1">100uF</text>
<text x="274.4" y="272.8">C16</text>
<text x="292.2" y="275.8">R44</text>
<text x="303.5" y="271">100K</text>
<text x="476.8" y="275.1">-</text>
<text x="114.4" y="276.1">C8</text>
<text x="114.8" y="278.9">820pF</text>
<text x="204.2" y="278.4">150pF</text>
<text x="215.9" y="276.1">AD8591ART-REEL</text>
<text x="291.6" y="279.2">33R</text>
<text x="542.8" y="280.2">+</text>
<text x="158.5" y="285.8">AD8591ART-REEL</text>
<text x="272.4" y="286">R46</text>
<text x="542.8" y="285.2">-</text>
<text x="142.8" y="288.5" transform="rotate(-90 142.8 288.5)">0R</text>
<text x="145.5" y="289.4" transform="rotate(-90 145.5 289.4)">R40</text>
<text x="271.8" y="288.3">2K</text>
<text x="327.7" y="293.9">1012591</text>
<text x="327.7" y="291.3">SJ-3523-SMT</text>
<text x="327.7" y="288.8">Barrel Jack</text>
<text x="125.6" y="299.8">R39</text>
<text x="542.8" y="296.7">+</text>
<text x="122.3" y="302.5">10K NC</text>
<text x="542.8" y="301.8">-</text>
<text x="542.8" y="317">-</text>
<text x="542.8" y="322.1">+</text>
<text x="128.3" y="340.9">C27</text>
<text x="135.9" y="340.9">C28</text>
<text x="102.9" y="344.9">4.7uF</text>
<text x="102.9" y="342.2">C24</text>
<text x="110.5" y="344.9">0.1uF</text>
<text x="110.5" y="342.2">C26</text>
<text x="128.3" y="343.7">4.7uF</text>
<text x="135.9" y="343.7">0.1uF</text>
</g>
</svg>
